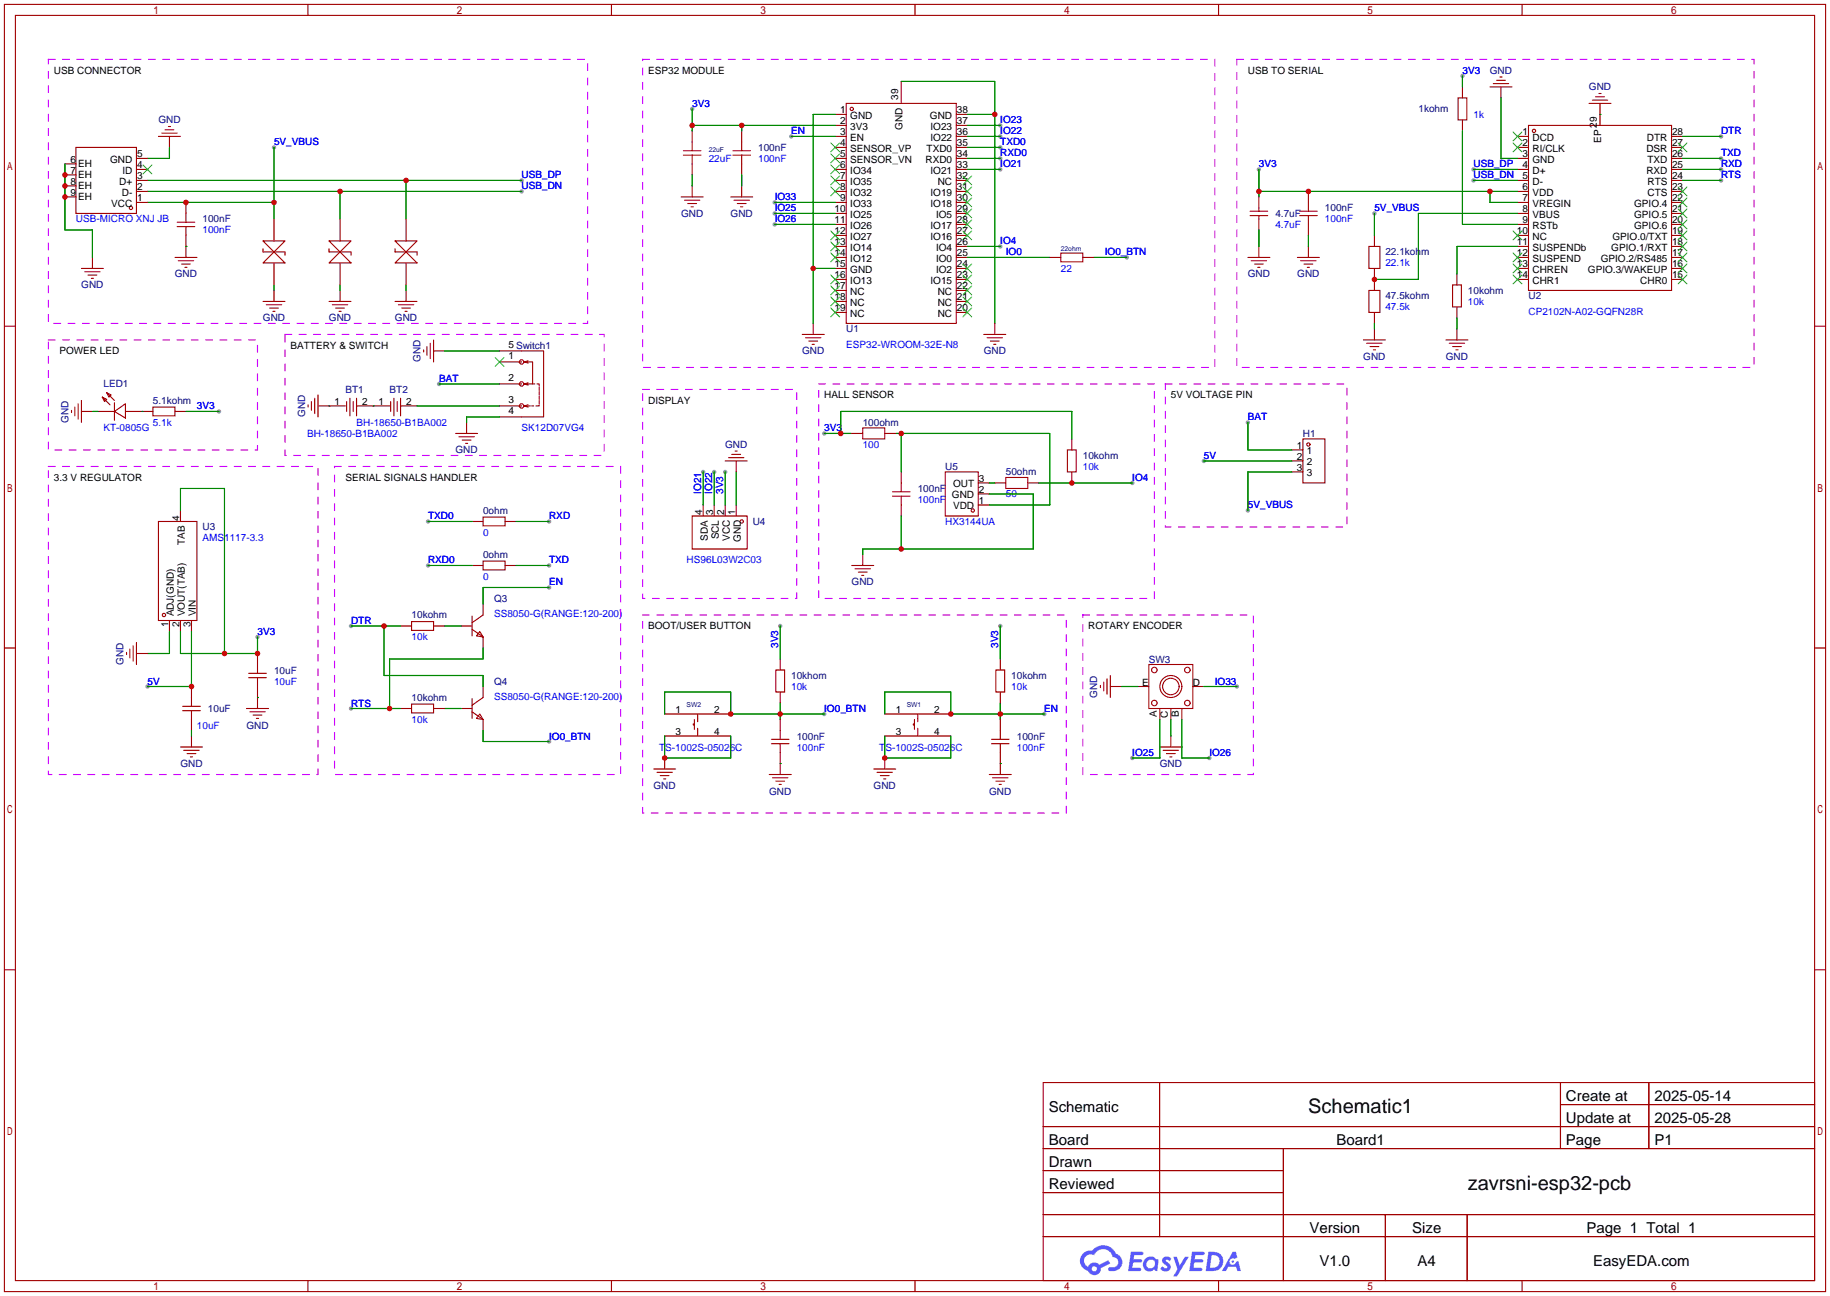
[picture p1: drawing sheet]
<svg xmlns="http://www.w3.org/2000/svg" width="422mm" height="299mm" viewBox="0 0 422 299" stroke-linecap="round" stroke-linejoin="round" font-family="sans-serif">
<g fill="#999">
<circle cx="63.2" cy="34" r=".51"/>
<circle cx="120.4" cy="41.7" r=".51"/>
<circle cx="120.4" cy="44.2" r=".51"/>
<circle cx="159.8" cy="25.1" r=".51"/>
<circle cx="182.6" cy="31.5" r=".51"/>
<circle cx="59.4" cy="147.1" r=".51"/>
<circle cx="340.1" cy="39.1" r=".51"/>
<circle cx="340.1" cy="41.7" r=".51"/>
<circle cx="317.2" cy="49.3" r=".51"/>
<circle cx="290.6" cy="39.1" r=".51"/>
<circle cx="397.3" cy="31.5" r=".51"/>
<circle cx="397.3" cy="36.6" r=".51"/>
<circle cx="397.3" cy="39.1" r=".51"/>
<circle cx="397.3" cy="41.7" r=".51"/>
<circle cx="337.6" cy="17.5" r=".51"/>
<circle cx="241" cy="164.8" r=".51"/>
<circle cx="230.9" cy="144.5" r=".51"/>
<circle cx="190.2" cy="164.8" r=".51"/>
<circle cx="180.1" cy="144.5" r=".51"/>
<circle cx="98.8" cy="120.4" r=".51"/>
<circle cx="126.7" cy="120.4" r=".51"/>
<circle cx="98.8" cy="130.6" r=".51"/>
<circle cx="126.7" cy="130.6" r=".51"/>
<circle cx="81" cy="144.5" r=".51"/>
<circle cx="81" cy="163.6" r=".51"/>
<circle cx="126.7" cy="171.2" r=".51"/>
<circle cx="126.7" cy="135.6" r=".51"/>
<circle cx="50.5" cy="95" r=".51"/>
<circle cx="162.3" cy="109" r=".51"/>
<circle cx="164.8" cy="109" r=".51"/>
<circle cx="167.4" cy="109" r=".51"/>
<circle cx="261.4" cy="111.5" r=".51"/>
<circle cx="285.5" cy="158.5" r=".51"/>
<circle cx="261.4" cy="175" r=".51"/>
<circle cx="279.1" cy="175" r=".51"/>
<circle cx="101.3" cy="88.6" r=".51"/>
<circle cx="178.8" cy="51.8" r=".51"/>
<circle cx="178.8" cy="49.3" r=".51"/>
<circle cx="178.8" cy="46.7" r=".51"/>
<circle cx="230.9" cy="56.9" r=".51"/>
<circle cx="230.9" cy="39.1" r=".51"/>
<circle cx="230.9" cy="31.5" r=".51"/>
<circle cx="260.1" cy="59.4" r=".51"/>
<circle cx="230.9" cy="29" r=".51"/>
<circle cx="230.9" cy="34" r=".51"/>
<circle cx="230.9" cy="36.6" r=".51"/>
<circle cx="190.2" cy="100.1" r=".51"/>
<circle cx="34" cy="158.5" r=".51"/>
<circle cx="277.9" cy="106.4" r=".51"/>
<circle cx="288" cy="97.5" r=".51"/>
<circle cx="288" cy="117.9" r=".51"/>
</g>
<g fill="none" stroke="#a10000" stroke-width=".25">
<path d="M1 1h420.4v297.2h-420.4zM3.6 3.6h415.2v292.1h-415.2zM71.1 1v2.6M141.1 1v2.6M211.2 1v2.6M281.3 1v2.6M351.3 1v2.6M1 75.3h2.6M418.8 75.3h2.6M1 149.6h2.6M418.8 149.6h2.6M1 223.9h2.6"/>
<path d="M418.8 223.9h2.6M240.8 249.9h178v45.8h-178zM267.7 249.9v35.6M360.2 249.9v15.3M360.2 255h58.6M380.6 249.9v15.3M240.8 260.1h178M240.8 265.2h178M240.8 270.3h55.4M240.8 275.3h55.4M296.2 265.2v30.5M71.1 295.7v2.5"/>
<path d="M141.1 295.7v2.5M211.2 295.7v2.5M240.8 280.4h178M240.8 285.5h178M281.3 295.7v2.5M319.8 280.4v15.3M338.6 280.4v15.3M351.3 295.7v2.5"/>
</g>
<g fill="#5487ff">
<path d="M268.5 290.3a1.3 1.3 0 0 1 1.9 .3l-.4 .6a.54 .54 0 0 0-1-.2l.2 .2a1.28 1.28 0 0 1 .8 2 1.53 1.53 0 0 1-2.2-.3l.5-.6 .8 .5a.31 .31 0 0 0 .3-.3 .31 .31 0 0 0-.2-.3 1.12 1.12 0 0 1-.7-1.9z"/>
<path d="M270.8 290.2h.8l.7 1.9 1.2-1.9h.9l-2.7 4.5h-.9l1-1.7z"/>
<path d="M261 289h2.3a.46 .46 0 0 1 .5 .1 .46 .46 0 0 1 .1 .5l-.3 .2h-1.8l-.1 .9h1.6a.4 .4 0 0 1 .3 .4 .4 .4 0 0 1-.4 .4h-1.6l-.2 1.2h1.4a.46 .46 0 0 1 .5 .1 .46 .46 0 0 1 .1 .5l-.4 .2h-2.6z"/>
<path d="M275.1 289h2.3a.47 .47 0 0 1 .5 .1 .47 .47 0 0 1 .1 .5l-.3 .2h-1.8l-.1 .9h1.6a.4 .4 0 0 1 .4 .4 .4 .4 0 0 1-.5 .4h-1.6l-.2 1.2h1.4a.46 .46 0 0 1 .5 .1 .46 .46 0 0 1 .1 .5l-.4 .2h-2.6z"/>
<path d="M284.5 289h.8l.3 1.3-.6 .4a.75 .75 0 0 0-1.1 .3 .75 .75 0 0 0 .5 1 .75 .75 0 0 0 .9-.6l.5-.3 .6 2.4h-.8l-.3-1h-1.8l-.5 1h-1z"/>
<path d="M278.9 289l-.6 4.5h1.4a2.27 2.27 0 0 0 2.7-2.3 2.27 2.27 0 0 0-2.7-2.2zM279.7 289.8a1.5 1.5 0 0 1 1.8 1.5 1.5 1.5 0 0 1-1.9 1.4h-.3z"/>
<path d="M264.4 290.6a1.6 1.6 0 0 0-.4 2.3 1.6 1.6 0 0 0 2.3 .2l.8 .4 .3-2.5-.1-.3h-.5a1.58 1.58 0 0 0-2.4-.1zM265 291.1a.99 .99 0 0 1 1.6 .6 .99 .99 0 0 1-1.3 1.1 .98 .98 0 0 1-.3-1.7z"/>
<path d="M250 289.4a2.37 2.37 0 0 0 1.1 4 1.54 1.54 0 0 0 1.8 1 1.54 1.54 0 0 0 1.2-1.6l2.2-1.1-.5-.8-2.1 1.1a1.57 1.57 0 0 0-2.6 .4 1.5 1.5 0 0 1-.7-2.1 1.5 1.5 0 0 1 2.2-.5 2.23 2.23 0 0 1 2.3-1.4 2.23 2.23 0 0 1 1.9 1.8 1.16 1.16 0 0 1 1.3 1.1 1.16 1.16 0 0 1-1.1 1.3h-.7a.47 .47 0 0 0-.5 .3 .47 .47 0 0 0 .4 .6 2.14 2.14 0 0 0 2.7-1.4 2.14 2.14 0 0 0-1.3-2.7 3.2 3.2 0 0 0-5.5-.7l-1.1 .1zM252 292.9a.6 .6 0 0 1 1.2 0 .6 .6 0 0 1-1.2 0z"/>
<circle cx="284.6" cy="291.3" r=".28"/>
</g>
<g fill="none" stroke="#a10000" stroke-width=".25">
<path d="M208 18.8v5.1M344.7 19.3h3.5M345.4 18.5h2.1M346.2 17.8h.5M15 37.8h2.5M17.5 34h14v15.3h-14zM31.5 36.6h2.5M31.5 39.1h2.5M36.6 31.5h5.1M37.3 30.7h3.6M38.1 30h2M38.9 29.2h.5"/>
<path d="M39.1 31.5v2.5M157.7 34.8h4.1M157.7 35.8h4.1M159.8 30.2v4.6M159.8 35.8v4.6M169.2 34.8h4M169.2 35.8h4M171.2 30.2v4.6M171.2 35.8v4.6M192.8 26.4h2.5M192.8 29h2.5M192.8 31.5h2.5"/>
<path d="M192.8 34h2.5M192.8 36.6h2.5M192.8 39.1h2.5M195.3 23.9h25.4v50.8h-25.4zM220.7 26.4h2.6M220.7 29h2.6M220.7 31.5h2.6M220.7 34h2.6M220.7 36.6h2.6M220.7 39.1h2.6M336.5 22.6h2.1v5.1h-2.1zM337.6 20.1v2.5"/>
<path d="M337.6 27.7v2.5M343.9 20.1h5.1M346.5 20.1v2.5M350.3 31.5h2.5M350.3 34h2.5M350.3 36.6h2.5M350.3 39.1h2.5M352.8 29h33v38.1h-33zM366.8 23.9h5.1M367.5 23.1h3.6M368.3 22.4h2M369.1 21.6h.5"/>
<path d="M369.3 23.9v5.1M385.8 31.5h2.6M385.8 34h2.6M385.8 36.6h2.6M385.8 39.1h2.6M15 45.5h2.5M15 42.9h2.5M15 40.4h2.5M21.3 59.4v2.6M31.5 41.7h2.5M31.5 44.2h2.5M31.5 46.7h2.5"/>
<path d="M40.4 59.4h5.1M40.9 51.3h4.1M40.9 52.3h4.1M42.9 46.7v4.6M42.9 52.3v7.1M60.7 55.6h5.1l-2.6 2.6zM60.7 57.4v.8h5.1v.7M63.2 58.2l2.6 2.5h-5.1zM63.2 50.5v5.1M75.9 55.6h5.1l-2.5 2.6zM75.9 57.4v.8h5.1v.7M78.5 58.2l2.5 2.5h-5.1z"/>
<path d="M78.5 50.5v5.1M91.2 55.6h5.1l-2.6 2.6zM91.2 57.4v.8h5.1v.7M93.7 58.2l2.6 2.5h-5.1zM93.7 50.5v5.1M157.2 45.5h5.1M158 46.2h3.5M158.7 47h2.1M159.5 47.8h.5M159.8 42.9v2.6M168.7 45.5h5M169.4 46.2h3.6"/>
<path d="M170.2 47h2M170.9 47.8h.5M171.2 42.9v2.6M192.8 41.7h2.5M192.8 44.2h2.5M192.8 46.7h2.5M192.8 49.3h2.5M192.8 51.8h2.5M192.8 54.4h2.5M192.8 56.9h2.5M192.8 59.4h2.5M220.7 41.7h2.6"/>
<path d="M220.7 44.2h2.6M220.7 46.7h2.6M220.7 49.3h2.6M220.7 51.8h2.6M220.7 54.4h2.6M220.7 56.9h2.6M220.7 59.4h2.6M242.3 59.4h2.6M244.9 58.4h5v2.1h-5zM249.9 59.4h2.6M288 59.4h5.1M288.5 48.8h4.1"/>
<path d="M288.5 49.8h4.1M290.6 45.5v3.3M290.6 49.8v3.3M290.6 56.9v2.5M299.5 59.4h5M300 48.8h4M300 49.8h4M302 44.2v4.6M302 49.8v4.6M302 56.9v2.5M316 56.9h2.5v5.1h-2.5zM317.2 54.4v2.5"/>
<path d="M350.3 41.7h2.5M350.3 44.2h2.5M350.3 46.7h2.5M350.3 49.3h2.5M350.3 51.8h2.5M350.3 54.4h2.5M350.3 56.9h2.5M350.3 59.4h2.5M385.8 41.7h2.6M385.8 44.2h2.6M385.8 46.7h2.6M385.8 49.3h2.6"/>
<path d="M385.8 51.8h2.6M385.8 54.4h2.6M385.8 56.9h2.6M385.8 59.4h2.6M18.8 62h5.1M19.6 62.7h3.5M20.3 63.5h2.1M21.1 64.3h.5M41.1 60.2h3.6M41.9 61h2M42.7 61.7h.5M60.7 69.6h5.1"/>
<path d="M61.5 70.4h3.5M62.2 71.1h2.1M63 71.9h.5M63.2 60.7v5.1M63.2 67.1v2.5M75.9 69.6h5.1M76.7 70.4h3.6M77.5 71.1h2M78.2 71.9h.5M78.5 60.7v5.1M78.5 67.1v2.5M91.2 69.6h5.1"/>
<path d="M91.9 70.4h3.6M92.7 71.1h2M93.5 71.9h.5M93.7 60.7v5.1M93.7 67.1v2.5M99.3 79.2v3.6M100.1 78.5v5.1M185.2 77.2h5M185.9 78h3.6M186.7 78.7h2M187.5 79.5h.5M187.7 74.7v2.5"/>
<path d="M192.8 62h2.5M192.8 64.5h2.5M192.8 67.1h2.5M192.8 69.6h2.5M192.8 72.1h2.5M220.7 62h2.6M220.7 64.5h2.6M220.7 67.1h2.6M220.7 69.6h2.6M220.7 72.1h2.6M227.1 77.2h5.1M227.8 78h3.6"/>
<path d="M228.6 78.7h2M229.4 79.5h.5M229.6 74.7v2.5M288.8 60.2h3.6M289.6 61h2M290.3 61.7h.5M300.2 60.2h3.6M301 61h2M301.8 61.7h.5M314.7 78.5h5.1M315.5 79.2h3.5M316 67.1h2.5v5h-2.5z"/>
<path d="M317.2 62v5.1M317.2 72.1v2.6M317.2 75.9v2.6M333.8 78.5h5M334.5 79.2h3.6M335.3 65.8h2v5.1h-2zM336.3 63.2v2.6M336.3 70.9v2.5M336.3 75.9v2.6M350.3 62h2.5M350.3 64.5h2.5M385.8 62h2.6"/>
<path d="M385.8 64.5h2.6M16.5 94.7v.5M17.3 94v2M18 93.2v3.6M18.8 95h2.5M18.8 92.5v5M22.6 95h3.8M23.6 91.7l1 .5-.5 .5zM23.6 91.7l1.8 1.8M24.6 90.7l1.1 .5-.6 .5zM24.6 90.7l1.8 1.8M26.4 95l2.6-1.8v3.3z"/>
<path d="M26.4 93v4M29 95h6.3M35.3 94h5.1v2h-5.1zM40.4 95h2.5M71.1 93.5v.5M71.9 92.7v2M72.6 91.9v3.6M73.4 93.7h6.4M73.4 91.2v5.1M80 92.7v2.3M80.8 91.9v4.1M81.5 92.7v2.3"/>
<path d="M82.3 93.7h7.6M82.3 91.9v4.1M90.2 92.7v2.3M90.9 91.9v4.1M91.7 92.7v2.3M92.5 93.7h3.8M92.5 91.9v4.1M97.8 80.8v.5M98.6 80v2M100.1 81h2.5M107.7 97.5v2.6M115.3 81h10.2v15.3h-10.2"/>
<path d="M115.3 93.7h5.1M115.3 88.6h5.1M115.3 83.6h5.1M120.9 83.6h2v5h-2l1 .3M120.9 83.6l1 .2M121.7 93.7h-.8l1 .3M121.9 93.7h.5M121.9 88.4l-1 .2M121.9 83.3l-1 .3M121.9 93.5l-1 .2M122.7 93.7h.5M122.9 88.6h.5"/>
<path d="M124 88.6h.5v.6M124.5 93.5v.2h-.8M124.5 89.4v.8M124.5 90.4v.8M124.5 91.4v.8M124.5 92.5v.7M199.1 98.8h5.1v2.5h-5.1zM316.2 80h2.1M317 80.8h.5M335.3 80h2M336 80.8h.5M41.7 117.9v2.5"/>
<path d="M105.2 100.1h5M105.9 100.8h3.6M106.7 101.6h2M107.4 102.4h.5M111.5 119.4h5.1v2h-5.1zM159.8 119.1h12.7v7.6h-12.7zM162.3 116.6v2.5M164.8 116.6v2.5M167.4 116.6v2.5M167.4 106.4h5.1M168.1 105.7h3.6M168.9 104.9h2"/>
<path d="M169.7 104.1h.5M169.9 106.4v2.6M169.9 116.6v2.5M196.6 100.1h2.5M204.2 100.1h2.6M206 113.5h4.1M206 114.6h4.1M208 109v4.5M208 114.6v4.5M218.2 109h7.6v10.1h-7.6zM225.8 111.5h2.5M225.8 114h2.5"/>
<path d="M225.8 116.6h2.5M229.6 111.5h2.6M232.2 110.2h5v2.6h-5zM237.2 111.5h2.6M246.4 103.9h2v5.1h-2zM247.4 101.3v2.6M247.4 109v2.5M298.2 106.4h2.5M298.2 103.9h2.5M298.2 109h2.5M300.7 101.3h5.1v10.2h-5.1zM36.6 120.4h8.9v22.9h-8.9z"/>
<path d="M109 120.4h2.5M109 130.6h2.5M111.5 129.5h5.1v2.1h-5.1zM111.5 139.4v2.6l-2.5 1.8M116.6 120.4h2.5M116.6 130.6h2.5M196.6 130.6h5.1M197.4 131.3h3.5M198.1 132.1h2.1M198.9 132.8h.5M199.1 128v2.6M29.2 150.6v.5"/>
<path d="M30 149.9v2M30.7 149.1v3.6M31.5 150.9h2.5M31.5 148.3v5.1M39.1 143.3v2.5M41.7 143.3v2.5M44.2 143.3v2.5M44.2 158.5v4.6M57.4 155.4h4.1M57.4 156.5h4.1M59.4 150.9v4.5M59.4 156.5v7.1"/>
<path d="M92.5 144.5h2.5M95 143.5h5.1v2h-5.1zM100.1 144.5h2.5M106.4 144.5h2.6M109 145.3l2.5 1.8M109 142.2v4.6M110.7 145.8l.8 1.3-1.5-.3zM111.5 147.1v2.5M111.5 158.5v2.5l-2.5 1.8M179.1 154.7h2v5.1h-2zM180.1 152.1v2.6M180.1 159.8v2.5"/>
<path d="M229.9 154.7h2v5.1h-2zM230.9 152.1v2.6M230.9 159.8v2.5M254 158.2v.5M254.8 157.5v2M255.5 156.7v3.6M256.3 158.5h2.5M256.3 156v5M262.6 158.5h2.6M265.2 153.4h10.1v10.2h-10.1zM275.3 158.5h2.6M41.7 172.5h5"/>
<path d="M42.2 163.1h4M42.2 164.1h4M42.4 173.2h3.6M43.2 174h2M43.9 174.8h.5M44.2 164.1v4.6M44.2 169.9v2.6M56.9 163.6h5.1M57.7 164.3h3.5M58.4 165.1h2.1M59.2 165.9h.5M92.5 163.6h2.5"/>
<path d="M95 162.6h5.1v2h-5.1zM100.1 163.6h2.5M106.4 163.6h2.6M109 161.3v4.6M109 164.3l2.5 1.8M110.7 164.8l.8 1.3-1.5-.2zM111.5 166.1v2.6M150.9 177.5h5.1M151.6 178.3h3.6M152.4 179.1h2M153.2 179.8h.5M153.4 169.9h15.3"/>
<path d="M153.4 164.8h15.3M153.4 175v2.5M160.3 167.1h-.3v.3h.3M160.3 166.1v2.3M161 164.8v1.8M161 168.1v1.8M177.5 178.8h5.1M178.1 170.7h4M178.1 171.7h4M178.3 179.6h3.6M180.1 166.1v4.6M180.1 171.7v7.1"/>
<path d="M201.7 177.5h5.1M202.4 178.3h3.6M203.2 179.1h2M204 179.8h.5M204.2 169.9h15.3M204.2 164.8h15.3M204.2 175v2.5M211.1 167.1h-.3v.3h.3M211.1 166.1v2.3M211.8 164.8v1.8M211.8 168.1v1.8M228.3 178.8h5.1"/>
<path d="M228.9 170.7h4M228.9 171.7h4M229.1 179.6h3.6M230.9 166.1v4.6M230.9 171.7v7.1M267.7 172.5h5.1M267.7 163.6v2.5M268.5 173.2h3.5M269.2 174h2.1M270 174.8h.5M270.3 163.6v2.5M270.3 169.9v2.6"/>
<path d="M272.8 163.6v2.5M179.1 180.3h2M179.8 181.1h.5M229.9 180.3h2M230.6 181.1h.5"/>
<circle cx="196.6" cy="25.1" r=".38"/>
<circle cx="354.1" cy="30.2" r=".38"/>
<circle cx="30.2" cy="48" r=".38"/>
<circle cx="120.4" cy="93.7" r=".51"/>
<circle cx="120.4" cy="88.6" r=".51"/>
<circle cx="120.4" cy="83.6" r=".51"/>
<circle cx="224.5" cy="117.9" r=".38"/>
<circle cx="302" cy="102.6" r=".38"/>
<circle cx="171.2" cy="120.4" r=".38"/>
<circle cx="37.8" cy="142" r=".38"/>
<circle cx="266.4" cy="154.7" r=".63"/>
<circle cx="270.3" cy="158.5" r="2.54"/>
<circle cx="270.3" cy="158.5" r="1.9"/>
<circle cx="274.1" cy="154.7" r=".63"/>
<circle cx="266.4" cy="162.3" r=".63"/>
<circle cx="274.1" cy="162.3" r=".63"/>
</g>
<g fill="none" stroke="#3c3" stroke-width=".25">
<path d="M33 38.1l2.1 2M35.1 38.1l-2.1 2M191.8 38.1l2 2M191.8 35.6l2 2M191.8 33l2 2.1M193.8 38.1l-2 2M193.8 35.6l-2 2M193.8 33l-2 2.1M349.2 30.5l2.1 2M349.2 33l2.1 2.1M351.3 30.5l-2.1 2M351.3 33l-2.1 2.1"/>
<path d="M387.3 33l2.1 2.1M389.4 33l-2.1 2.1M191.8 58.4l2 2.1M191.8 55.9l2 2M191.8 53.3l2 2.1M191.8 43.2l2 2M191.8 40.6l2 2.1M193.8 58.4l-2 2.1M193.8 55.9l-2 2M193.8 53.3l-2 2.1M193.8 43.2l-2 2M193.8 40.6l-2 2.1"/>
<path d="M222.2 40.6l2.1 2.1M222.2 43.2l2.1 2M222.2 45.7l2.1 2.1M222.2 48.3l2.1 2M222.2 50.8l2.1 2M222.2 53.3l2.1 2.1M224.3 40.6l-2.1 2.1M224.3 43.2l-2.1 2M224.3 45.7l-2.1 2.1M224.3 48.3l-2.1 2M224.3 50.8l-2.1 2M224.3 53.3l-2.1 2.1"/>
<path d="M349.2 53.3l2.1 2.1M349.2 58.4l2.1 2.1M351.3 53.3l-2.1 2.1M351.3 58.4l-2.1 2.1M387.3 58.4l2.1 2.1M387.3 55.9l2.1 2M387.3 53.3l2.1 2.1M387.3 50.8l2.1 2M387.3 48.3l2.1 2M387.3 45.7l2.1 2.1M387.3 43.2l2.1 2M389.4 58.4l-2.1 2.1"/>
<path d="M389.4 55.9l-2.1 2M389.4 53.3l-2.1 2.1M389.4 50.8l-2.1 2M389.4 48.3l-2.1 2M389.4 45.7l-2.1 2.1M389.4 43.2l-2.1 2M191.8 71.1l2 2.1M191.8 68.6l2 2M191.8 66l2 2.1M191.8 63.5l2 2M193.8 71.1l-2 2.1M193.8 68.6l-2 2"/>
<path d="M193.8 66l-2 2.1M193.8 63.5l-2 2M222.2 61l2.1 2M222.2 63.5l2.1 2M222.2 66l2.1 2.1M222.2 68.6l2.1 2M222.2 71.1l2.1 2.1M224.3 61l-2.1 2M224.3 63.5l-2.1 2M224.3 66l-2.1 2.1M224.3 68.6l-2.1 2M224.3 71.1l-2.1 2.1"/>
<path d="M349.2 61l2.1 2M349.2 63.5l2.1 2M351.3 61l-2.1 2M351.3 63.5l-2.1 2M387.3 63.5l2.1 2M387.3 61l2.1 2M389.4 63.5l-2.1 2M389.4 61l-2.1 2M114.3 82.6l2 2M116.3 82.6l-2 2"/>
</g>
<g fill="none" stroke="#008700" stroke-width=".25">
<path d="M208 18.8h21.6v55.9M337.6 17.5v2.6M15 37.8v15.3h6.3v6.3M39.1 34v2.6h-5.1M63.2 34v16.5M159.8 25.1v5.1M159.8 29h33M171.2 29v1.2M182.6 31.5h10.2M192.8 26.4h-5.1v48.3M223.3 36.6h7.6M223.3 26.4h6.3"/>
<path d="M223.3 29h7.6M223.3 31.5h7.6M223.3 39.1h7.6M223.3 34h7.6M290.6 39.1v6.4M337.6 30.2v21.6h12.7M340.1 39.1h10.2M346.5 22.6v14h3.8M369.3 26.4h.1M388.4 36.6h8.9M388.4 31.5h8.9M388.4 39.1h8.9"/>
<path d="M34 46.7h29.2M34 41.7h86.4M34 44.2h86.4M42.9 56.9h.1M78.5 44.2v6.3M93.7 41.7v8.8M159.8 40.4v2.5M171.2 40.4v2.5M178.8 46.7h14M178.8 49.3h14M178.8 51.8h14M223.3 59.4h19"/>
<path d="M223.3 56.9h7.6M252.5 59.4h7.6M290.6 44.2h59.7M290.6 53.1v3.8M302 54.4v2.5M317.2 49.3v5.1M340.1 41.7h10.2M343.9 44.2v2.5h6.4M350.3 56.9h-14v6.3M350.3 49.3h-22.9v15.2h-10.2M388.4 41.7h8.9M63.2 65.8v1.3"/>
<path d="M78.5 65.8v1.3M93.7 65.8v1.3M187.7 62h5.1M317.2 74.7v1.2M336.3 73.4v2.5M21.3 95h1.3M32.8 95h.1M42.9 95h7.6M75.9 93.7h.1M86.1 93.7h.1M96.3 93.7h19M101.3 88.6h14"/>
<path d="M102.6 81h12.7M115.3 96.3h-7.6v1.2M288 97.5v6.4h10.2M41.7 117.9v-5.1h10.1v38.1M162.3 109v7.6M164.8 109v7.6M167.4 109v7.6M169.9 109v7.6M190.2 100.1h6.4M194.1 100.1v-5.1h53.3v6.3M206.8 100.1h35.5v16.5h-14M208 100.1v8.9"/>
<path d="M208 119.1v7.6M228.3 111.5h1.3M228.3 114h10.2v12.7h-39.4v1.3M239.8 111.5h21.6M277.9 106.4h20.3M298.2 109h-10.2v8.9M98.8 120.4h10.2M98.8 130.6h10.2M119.1 120.4h7.6M119.1 130.6h7.6M126.7 135.6h-15.2v3.8M39.1 145.8v5.1h-5.1"/>
<path d="M41.7 145.8v5.1h17.7v-3.8M44.2 145.8v12.7h-10.2M81 144.5h11.5M88.6 144.5v11.5h22.9v2.5M102.6 144.5h3.8M111.5 149.6v2.5h-21.6v11.5M180.1 144.5v7.6M230.9 144.5v7.6M258.8 158.5h3.8M277.9 158.5h7.6M44.2 168.7v1.2M59.4 161h.1"/>
<path d="M81 163.6h11.5M102.6 163.6h3.8M111.5 168.7v2.5h15.2M153.4 164.8v-5h15.3v5h21.5M153.4 169.9v5.1h15.3v-5.1M180.1 176.3h.1M180.1 162.3v3.8M204.2 164.8v-5h15.3v5h21.5M204.2 169.9v5.1h15.3v-5.1M230.9 176.3h.1M230.9 162.3v3.8M267.7 166.1v8.9h-6.3"/>
<path d="M270.3 166.1v3.8M272.8 166.1v8.9h6.3"/>
</g>
<path d="M11.2 13.7h124.4v61h-124.4zM148.3 13.7h132.1v71.1h-132.1zM285.5 13.7h119.4v71.1h-119.4zM11.2 78.5h48.2v25.4h-48.2zM65.8 77.2h73.6v28h-73.6zM148.3 89.9h35.6v48.3h-35.6zM189 88.6h77.4v49.6h-77.4zM269 88.6h41.9v33.1h-41.9zM11.2 107.7h62.2v71.1h-62.2zM77.2 107.7h66.1v71.1h-66.1zM148.3 142h97.8v45.7h-97.8zM249.9 142h39.4v36.8h-39.4z" fill="none" stroke="#c0f" stroke-width=".25" stroke-dasharray="1.5 1.8"/>
<g fill="#c00">
<circle cx="63.2" cy="46.7" r=".63"/>
<circle cx="42.9" cy="46.7" r=".63"/>
<circle cx="93.7" cy="41.7" r=".63"/>
<circle cx="78.5" cy="44.2" r=".63"/>
<circle cx="187.7" cy="62" r=".63"/>
<circle cx="159.8" cy="29" r=".63"/>
<circle cx="171.2" cy="29" r=".63"/>
<circle cx="229.6" cy="26.4" r=".63"/>
<circle cx="51.8" cy="150.9" r=".63"/>
<circle cx="59.4" cy="150.9" r=".63"/>
<circle cx="317.2" cy="64.5" r=".63"/>
<circle cx="343.9" cy="44.2" r=".63"/>
<circle cx="302" cy="44.2" r=".63"/>
<circle cx="290.6" cy="44.2" r=".63"/>
<circle cx="219.5" cy="164.8" r=".63"/>
<circle cx="230.9" cy="164.8" r=".63"/>
<circle cx="204.2" cy="175" r=".63"/>
<circle cx="168.7" cy="164.8" r=".63"/>
<circle cx="180.1" cy="164.8" r=".63"/>
<circle cx="153.4" cy="175" r=".63"/>
<circle cx="88.6" cy="144.5" r=".63"/>
<circle cx="89.9" cy="163.6" r=".63"/>
<circle cx="247.4" cy="111.5" r=".63"/>
<circle cx="208" cy="126.7" r=".63"/>
<circle cx="194.1" cy="100.1" r=".63"/>
<circle cx="208" cy="100.1" r=".63"/>
<circle cx="44.2" cy="158.5" r=".63"/>
<circle cx="15" cy="45.5" r=".63"/>
<circle cx="15" cy="42.9" r=".63"/>
<circle cx="15" cy="40.4" r=".63"/>
</g>
<g font-size="4.6">
<text x="302" y="257">Schematic1</text>
<text x="338.8" y="274.8">zavrsni-esp32-pcb</text>
</g>
<g font-size="3.5">
<text x="242.1" y="256.7">Schematic</text>
<text x="361.5" y="254.2">Create at</text>
<text x="381.9" y="254.2">2025-05-14</text>
<text x="361.5" y="259.2">Update at</text>
<text x="381.9" y="259.2">2025-05-28</text>
<text x="242.1" y="264.3">Board</text>
<text x="242.1" y="269.4">Drawn</text>
<text x="308.5" y="264.3">Board1</text>
<text x="361.5" y="264.3">Page</text>
<text x="381.9" y="264.3">P1</text>
<text x="242.1" y="274.5">Reviewed</text>
<text x="302.3" y="284.6">Version</text>
<text x="326" y="284.6">Size</text>
<text x="366.2" y="284.6">Page 1 Total 1</text>
<text x="304.6" y="292.3">V1.0</text>
<text x="327.2" y="292.3">A4</text>
<text x="367.7" y="292.3">EasyEDA.com</text>
</g>
<g font-size="2.3">
<text x="12.4" y="17.1">USB CONNECTOR</text>
<text x="149.6" y="17.1">ESP32 MODULE</text>
<text x="288" y="17.1">USB TO SERIAL</text>
<text x="207.3" y="23.1" transform="rotate(-90 207.3 23.1)">39</text>
<text x="193.9" y="28.7">2</text>
<text x="193.9" y="26.2">1</text>
<text x="196.3" y="30">3V3</text>
<text x="196.3" y="27.5">GND</text>
<text x="214.7" y="27.5">GND</text>
<text x="214.8" y="30">IO23</text>
<text x="220.9" y="26.2">38</text>
<text x="220.9" y="28.7">37</text>
<text x="368.6" y="29.4" transform="rotate(-90 368.6 29.4)">29</text>
<text x="193.9" y="33.8">4</text>
<text x="193.9" y="31.3">3</text>
<text x="196.3" y="35.1">SENSOR_VP</text>
<text x="196.3" y="32.5">EN</text>
<text x="208.3" y="30" transform="rotate(-90 208.3 30)">GND</text>
<text x="213.9" y="35.1">TXD0</text>
<text x="214.8" y="32.5">IO22</text>
<text x="220.9" y="31.3">36</text>
<text x="220.9" y="33.8">35</text>
<text x="351.4" y="31.3">1</text>
<text x="351.4" y="33.8">2</text>
<text x="353.7" y="32.5">DCD</text>
<text x="353.7" y="35.1">RI/CLK</text>
<text x="369.6" y="33" transform="rotate(-90 369.6 33)">EP</text>
<text x="380" y="35.1">DSR</text>
<text x="380.1" y="32.5">DTR</text>
<text x="386" y="33.8">27</text>
<text x="386" y="31.3">28</text>
<text x="16.2" y="40.2">7</text>
<text x="16.2" y="37.6">6</text>
<text x="18" y="41.2">EH</text>
<text x="18" y="38.6">EH</text>
<text x="25.4" y="37.6">GND</text>
<text x="28.2" y="40.2">ID</text>
<text x="31.6" y="41.4">3</text>
<text x="31.6" y="38.9">4</text>
<text x="31.6" y="36.3">5</text>
<text x="193.9" y="41.4">7</text>
<text x="193.9" y="38.9">6</text>
<text x="193.9" y="36.3">5</text>
<text x="196.3" y="40.2">IO34</text>
<text x="196.3" y="37.6">SENSOR_VN</text>
<text x="213.6" y="37.6">RXD0</text>
<text x="214.8" y="40.2">IO21</text>
<text x="220.9" y="36.3">34</text>
<text x="220.9" y="38.9">33</text>
<text x="220.9" y="41.4">32</text>
<text x="351.4" y="36.3">3</text>
<text x="351.4" y="38.9">4</text>
<text x="351.4" y="41.4">5</text>
<text x="353.7" y="37.6">GND</text>
<text x="353.7" y="40.2">D+</text>
<text x="380" y="40.2">RXD</text>
<text x="380.3" y="37.6">TXD</text>
<text x="386" y="41.4">24</text>
<text x="386" y="38.9">25</text>
<text x="386" y="36.3">26</text>
<text x="16.2" y="45.2">9</text>
<text x="16.2" y="42.7">8</text>
<text x="18" y="46.3">EH</text>
<text x="18" y="43.7">EH</text>
<text x="25.7" y="47.8">VCC</text>
<text x="27.5" y="42.7">D+</text>
<text x="28.1" y="45.2">D-</text>
<text x="31.6" y="46.5">1</text>
<text x="31.6" y="44">2</text>
<text x="193.9" y="46.5">9</text>
<text x="193.9" y="44">8</text>
<text x="196.3" y="47.8">IO33</text>
<text x="196.3" y="45.2">IO32</text>
<text x="196.3" y="42.7">IO35</text>
<text x="214.8" y="45.2">IO19</text>
<text x="214.8" y="47.8">IO18</text>
<text x="216.5" y="42.7">NC</text>
<text x="220.9" y="44">31</text>
<text x="220.9" y="46.5">30</text>
<text x="351.4" y="44">6</text>
<text x="351.4" y="46.5">7</text>
<text x="353.7" y="42.7">D-</text>
<text x="353.7" y="45.2">VDD</text>
<text x="353.7" y="47.8">VREGIN</text>
<text x="377.2" y="47.8">GPIO.4</text>
<text x="380.3" y="45.2">CTS</text>
<text x="380.3" y="42.7">RTS</text>
<text x="386" y="46.5">22</text>
<text x="386" y="44">23</text>
<text x="192.6" y="51.6">11</text>
<text x="192.6" y="49">10</text>
<text x="196.3" y="52.9">IO26</text>
<text x="196.3" y="50.3">IO25</text>
<text x="214.8" y="52.9">IO17</text>
<text x="216.1" y="50.3">IO5</text>
<text x="220.9" y="49">29</text>
<text x="220.9" y="51.6">28</text>
<text x="351.4" y="49">8</text>
<text x="351.4" y="51.6">9</text>
<text x="353.7" y="50.3">VBUS</text>
<text x="353.7" y="52.9">RSTb</text>
<text x="377.2" y="52.9">GPIO.6</text>
<text x="377.2" y="50.3">GPIO.5</text>
<text x="386" y="51.6">20</text>
<text x="386" y="49">21</text>
<text x="192.6" y="59.2">14</text>
<text x="192.6" y="56.7">13</text>
<text x="192.6" y="54.1">12</text>
<text x="196.3" y="57.9">IO14</text>
<text x="196.3" y="55.4">IO27</text>
<text x="214.8" y="55.4">IO16</text>
<text x="216.1" y="57.9">IO4</text>
<text x="220.9" y="54.1">27</text>
<text x="220.9" y="56.7">26</text>
<text x="220.9" y="59.2">25</text>
<text x="350.1" y="54.1">10</text>
<text x="350.1" y="56.7">11</text>
<text x="350.1" y="59.2">12</text>
<text x="353.7" y="55.4">NC</text>
<text x="353.7" y="57.9">SUSPENDb</text>
<text x="371.9" y="57.9">GPIO.1/RXT</text>
<text x="372.2" y="55.4">GPIO.0/TXT</text>
<text x="386" y="59.2">17</text>
<text x="386" y="56.7">18</text>
<text x="386" y="54.1">19</text>
<text x="192.6" y="64.3">16</text>
<text x="192.6" y="61.7">15</text>
<text x="196.3" y="65.6">IO13</text>
<text x="196.3" y="63">GND</text>
<text x="196.3" y="60.5">IO12</text>
<text x="214.8" y="65.6">IO15</text>
<text x="216.1" y="60.5">IO0</text>
<text x="216.1" y="63">IO2</text>
<text x="220.9" y="61.7">24</text>
<text x="220.9" y="64.3">23</text>
<text x="350.1" y="61.7">13</text>
<text x="350.1" y="64.3">14</text>
<text x="353.7" y="60.5">SUSPEND</text>
<text x="353.7" y="63">CHREN</text>
<text x="353.7" y="65.6">CHR1</text>
<text x="366.5" y="63">GPIO.3/WAKEUP</text>
<text x="369.5" y="60.5">GPIO.2/RS485</text>
<text x="378.6" y="65.6">CHR0</text>
<text x="386" y="64.3">15</text>
<text x="386" y="61.7">16</text>
<text x="192.6" y="71.9">19</text>
<text x="192.6" y="69.4">18</text>
<text x="192.6" y="66.8">17</text>
<text x="196.3" y="70.6">NC</text>
<text x="196.3" y="68.1">NC</text>
<text x="216.5" y="68.1">NC</text>
<text x="216.5" y="70.6">NC</text>
<text x="220.9" y="66.8">22</text>
<text x="220.9" y="69.4">21</text>
<text x="220.9" y="71.9">20</text>
<text x="196.3" y="73.2">NC</text>
<text x="216.5" y="73.2">NC</text>
<text x="13.7" y="81.8">POWER LED</text>
<text x="67.1" y="80.6">BATTERY &amp; SWITCH</text>
<text x="117.4" y="82.8">1</text>
<text x="117.4" y="80.3">5 Switch1</text>
<text x="117.4" y="87.9">2</text>
<text x="77.2" y="93.5">1</text>
<text x="83.6" y="93.5">2</text>
<text x="87.4" y="93.5">1</text>
<text x="93.7" y="93.5">2</text>
<text x="117.4" y="93">3</text>
<text x="117.4" y="95.5">4</text>
<text x="149.6" y="93.3">DISPLAY</text>
<text x="190.2" y="92">HALL SENSOR</text>
<text x="270.3" y="92">5V VOLTAGE PIN</text>
<text x="299.3" y="103.7">1</text>
<text x="299.3" y="106.2">2</text>
<text x="301.7" y="104.9">1</text>
<text x="301.7" y="107.5">2</text>
<text x="12.4" y="111">3.3 V REGULATOR</text>
<text x="79.8" y="111">SERIAL SIGNALS HANDLER</text>
<text x="220" y="112.5">OUT</text>
<text x="225.9" y="111.3">3</text>
<text x="225.9" y="113.8">2</text>
<text x="299.3" y="108.7">3</text>
<text x="301.7" y="110">3</text>
<text x="162.1" y="119" transform="rotate(-90 162.1 119)">4</text>
<text x="164.6" y="119" transform="rotate(-90 164.6 119)">3</text>
<text x="167.2" y="119" transform="rotate(-90 167.2 119)">2</text>
<text x="169.7" y="119" transform="rotate(-90 169.7 119)">1</text>
<text x="219.7" y="115.1">GND</text>
<text x="220" y="117.6">VDD</text>
<text x="225.9" y="116.4">1</text>
<text x="41.4" y="120.3" transform="rotate(-90 41.4 120.3)">4</text>
<text x="42.7" y="125.8" transform="rotate(-90 42.7 125.8)">TAB</text>
<text x="163.3" y="124.8" transform="rotate(-90 163.3 124.8)">SDA</text>
<text x="165.9" y="124.6" transform="rotate(-90 165.9 124.6)">SCL</text>
<text x="168.4" y="124.9" transform="rotate(-90 168.4 124.9)">VCC</text>
<text x="171" y="125.2" transform="rotate(-90 171 125.2)">GND</text>
<text x="40.2" y="142.3" transform="rotate(-90 40.2 142.3)">ADJ(GND)</text>
<text x="42.7" y="142.3" transform="rotate(-90 42.7 142.3)">VOUT(TAB)</text>
<text x="45.2" y="142.3" transform="rotate(-90 45.2 142.3)">VIN</text>
<text x="38.9" y="144.7" transform="rotate(-90 38.9 144.7)">1</text>
<text x="41.4" y="144.7" transform="rotate(-90 41.4 144.7)">2</text>
<text x="44" y="144.7" transform="rotate(-90 44 144.7)">3</text>
<text x="149.6" y="145.3">BOOT/USER BUTTON</text>
<text x="251.2" y="145.3">ROTARY ENCODER</text>
<text x="263.6" y="158.3">E</text>
<text x="275.3" y="158.3">D</text>
<text x="155.9" y="164.6">1</text>
<text x="164.8" y="164.6">2</text>
<text x="206.7" y="164.6">1</text>
<text x="215.6" y="164.6">2</text>
<text x="267" y="165.6" transform="rotate(-90 267 165.6)">A</text>
<text x="269.5" y="165.7" transform="rotate(-90 269.5 165.7)">C</text>
<text x="272.1" y="165.6" transform="rotate(-90 272.1 165.6)">B</text>
<text x="155.9" y="169.7">3</text>
<text x="164.8" y="169.7">4</text>
<text x="206.7" y="169.7">3</text>
<text x="215.6" y="169.7">4</text>
</g>
<g font-size="2.3" fill="#00f">
<text x="337.6" y="17.1">3V3</text>
<text x="159.8" y="24.7">3V3</text>
<text x="230.9" y="28.5">IO23</text>
<text x="340.1" y="27.2">1k</text>
<text x="63.2" y="33.6">5V_VBUS</text>
<text x="182.6" y="31">EN</text>
<text x="230.9" y="31">IO22</text>
<text x="230.9" y="33.6">TXD0</text>
<text x="397.3" y="31">DTR</text>
<text x="120.4" y="41.2">USB_DP</text>
<text x="163.6" y="37.4">22uF</text>
<text x="175" y="37.4">100nF</text>
<text x="230.9" y="38.7">IO21</text>
<text x="230.9" y="36.1">RXD0</text>
<text x="290.6" y="38.7">3V3</text>
<text x="340.1" y="38.7">USB_DP</text>
<text x="340.1" y="41.2">USB_DN</text>
<text x="397.3" y="36.1">TXD</text>
<text x="397.3" y="38.7">RXD</text>
<text x="397.3" y="41.2">RTS</text>
<text x="120.4" y="43.7">USB_DN</text>
<text x="178.8" y="46.3">IO33</text>
<text x="17.5" y="51.4">USB-MICRO XNJ JB</text>
<text x="46.7" y="53.9">100nF</text>
<text x="178.8" y="51.4">IO26</text>
<text x="178.8" y="48.8">IO25</text>
<text x="294.4" y="52.6">4.7uF</text>
<text x="305.8" y="51.4">100nF</text>
<text x="317.2" y="48.8">5V_VBUS</text>
<text x="230.9" y="56.4">IO4</text>
<text x="232.2" y="59">IO0</text>
<text x="255" y="59">IO0_BTN</text>
<text x="244.9" y="62.8">22</text>
<text x="319.8" y="61.5">22.1k</text>
<text x="319.8" y="71.7">47.5k</text>
<text x="338.8" y="70.4">10k</text>
<text x="352.8" y="72.7">CP2102N-A02-GQFN28R</text>
<text x="195.3" y="80.3">ESP32-WROOM-32E-N8</text>
<text x="101.3" y="88.2">BAT</text>
<text x="45.5" y="94.5">3V3</text>
<text x="23.9" y="99.6">KT-0805G</text>
<text x="35.3" y="98.3">5.1k</text>
<text x="70.9" y="100.9">BH-18650-B1BA002</text>
<text x="82.3" y="98.3">BH-18650-B1BA002</text>
<text x="120.4" y="99.6">SK12D07VG4</text>
<text x="190.2" y="99.6">3V3</text>
<text x="288" y="97.1">BAT</text>
<text x="199.1" y="103.4">100</text>
<text x="277.9" y="106">5V</text>
<text x="249.9" y="108.5">10k</text>
<text x="261.4" y="111">IO4</text>
<text x="98.8" y="119.9">TXD0</text>
<text x="126.7" y="119.9">RXD</text>
<text x="161.8" y="114" transform="rotate(-90 161.8 114)">IO21</text>
<text x="164.4" y="114" transform="rotate(-90 164.4 114)">IO22</text>
<text x="166.9" y="114" transform="rotate(-90 166.9 114)">3V3</text>
<text x="211.8" y="116.1">100nF</text>
<text x="232.2" y="114.9">50</text>
<text x="288" y="117.4">5V_VBUS</text>
<text x="46.7" y="125">AMS1117-3.3</text>
<text x="111.5" y="123.7">0</text>
<text x="218.2" y="121.2">HX3144UA</text>
<text x="98.8" y="130.1">RXD0</text>
<text x="126.7" y="130.1">TXD</text>
<text x="158.5" y="130.1">HS96L03W2C03</text>
<text x="111.5" y="133.9">0</text>
<text x="126.7" y="135.2">EN</text>
<text x="114" y="142.5">SS8050-G(RANGE:120-200)</text>
<text x="59.4" y="146.6">3V3</text>
<text x="81" y="144.1">DTR</text>
<text x="95" y="147.9">10k</text>
<text x="179.6" y="149.6" transform="rotate(-90 179.6 149.6)">3V3</text>
<text x="230.4" y="149.6" transform="rotate(-90 230.4 149.6)">3V3</text>
<text x="34" y="158">5V</text>
<text x="63.2" y="158">10uF</text>
<text x="114" y="161.6">SS8050-G(RANGE:120-200)</text>
<text x="182.6" y="159.3">10k</text>
<text x="233.4" y="159.3">10k</text>
<text x="280.4" y="158">IO33</text>
<text x="81" y="163.1">RTS</text>
<text x="95" y="166.9">10k</text>
<text x="190.2" y="164.4">IO0_BTN</text>
<text x="241" y="164.4">EN</text>
<text x="45.5" y="168.2">10uF</text>
<text x="126.7" y="170.7">IO0_BTN</text>
<text x="152.1" y="173.3">TS-1002S-05026C</text>
<text x="183.9" y="173.3">100nF</text>
<text x="202.9" y="173.3">TS-1002S-05026C</text>
<text x="234.7" y="173.3">100nF</text>
<text x="261.4" y="174.5">IO25</text>
<text x="279.1" y="174.5">IO26</text>
</g>
<g font-size="2.3" fill="#000080">
<text x="343.9" y="17.1">GND</text>
<text x="366.8" y="20.9">GND</text>
<text x="36.6" y="28.5">GND</text>
<text x="327.4" y="26">1kohm</text>
<text x="175" y="34.8">100nF</text>
<text x="46.7" y="51.4">100nF</text>
<text x="157.2" y="50.1">GND</text>
<text x="168.6" y="50.1">GND</text>
<text x="294.4" y="50.1">4.7uF</text>
<text x="305.8" y="48.8">100nF</text>
<text x="319.8" y="59">22.1kohm</text>
<text x="40.4" y="64.1">GND</text>
<text x="288" y="64.1">GND</text>
<text x="299.4" y="64.1">GND</text>
<text x="18.8" y="66.6">GND</text>
<text x="319.8" y="69.1">47.5kohm</text>
<text x="338.8" y="67.9">10kohm</text>
<text x="352.8" y="69.1">U2</text>
<text x="60.7" y="74.2">GND</text>
<text x="75.9" y="74.2">GND</text>
<text x="91.2" y="74.2">GND</text>
<text x="195.3" y="76.8">U1</text>
<text x="97.1" y="83.6" transform="rotate(-90 97.1 83.6)">GND</text>
<text x="185.1" y="81.8">GND</text>
<text x="227.1" y="81.8">GND</text>
<text x="314.7" y="83.1">GND</text>
<text x="333.7" y="83.1">GND</text>
<text x="23.9" y="89.5">LED1</text>
<text x="35.3" y="93.3">5.1kohm</text>
<text x="79.8" y="90.7">BT1</text>
<text x="89.9" y="90.7">BT2</text>
<text x="15.8" y="97.6" transform="rotate(-90 15.8 97.6)">GND</text>
<text x="70.4" y="96.3" transform="rotate(-90 70.4 96.3)">GND</text>
<text x="199.1" y="98.3">100ohm</text>
<text x="300.7" y="100.9">H1</text>
<text x="105.1" y="104.7">GND</text>
<text x="167.4" y="103.4">GND</text>
<text x="249.9" y="106">10kohm</text>
<text x="211.8" y="113.6">100nF</text>
<text x="218.2" y="108.5">U5</text>
<text x="232.2" y="109.8">50ohm</text>
<text x="111.5" y="118.7">0ohm</text>
<text x="46.7" y="122.5">U3</text>
<text x="173.7" y="121.2">U4</text>
<text x="111.5" y="128.8">0ohm</text>
<text x="196.6" y="135.2">GND</text>
<text x="95" y="142.8">10kohm</text>
<text x="114" y="139">Q3</text>
<text x="28.5" y="153.4" transform="rotate(-90 28.5 153.4)">GND</text>
<text x="63.2" y="155.5">10uF</text>
<text x="265.2" y="153">SW3</text>
<text x="95" y="161.8">10kohm</text>
<text x="114" y="158">Q4</text>
<text x="182.6" y="156.8">10khom</text>
<text x="233.4" y="156.8">10kohm</text>
<text x="253.3" y="161.1" transform="rotate(-90 253.3 161.1)">GND</text>
<text x="48" y="164.4">10uF</text>
<text x="56.9" y="168.2">GND</text>
<text x="183.9" y="170.7">100nF</text>
<text x="234.7" y="170.7">100nF</text>
<text x="41.6" y="177.1">GND</text>
<text x="267.7" y="177.1">GND</text>
<text x="150.9" y="182.2">GND</text>
<text x="177.5" y="183.4">GND</text>
<text x="201.7" y="182.2">GND</text>
<text x="228.3" y="183.4">GND</text>
</g>
<g font-size="1.6" fill="#000080">
<text x="163.6" y="35">22uF</text>
<text x="244.9" y="57.9">22ohm</text>
<text x="158.5" y="163.3">SW2</text>
<text x="209.3" y="163.3">SW1</text>
</g>
</svg>
